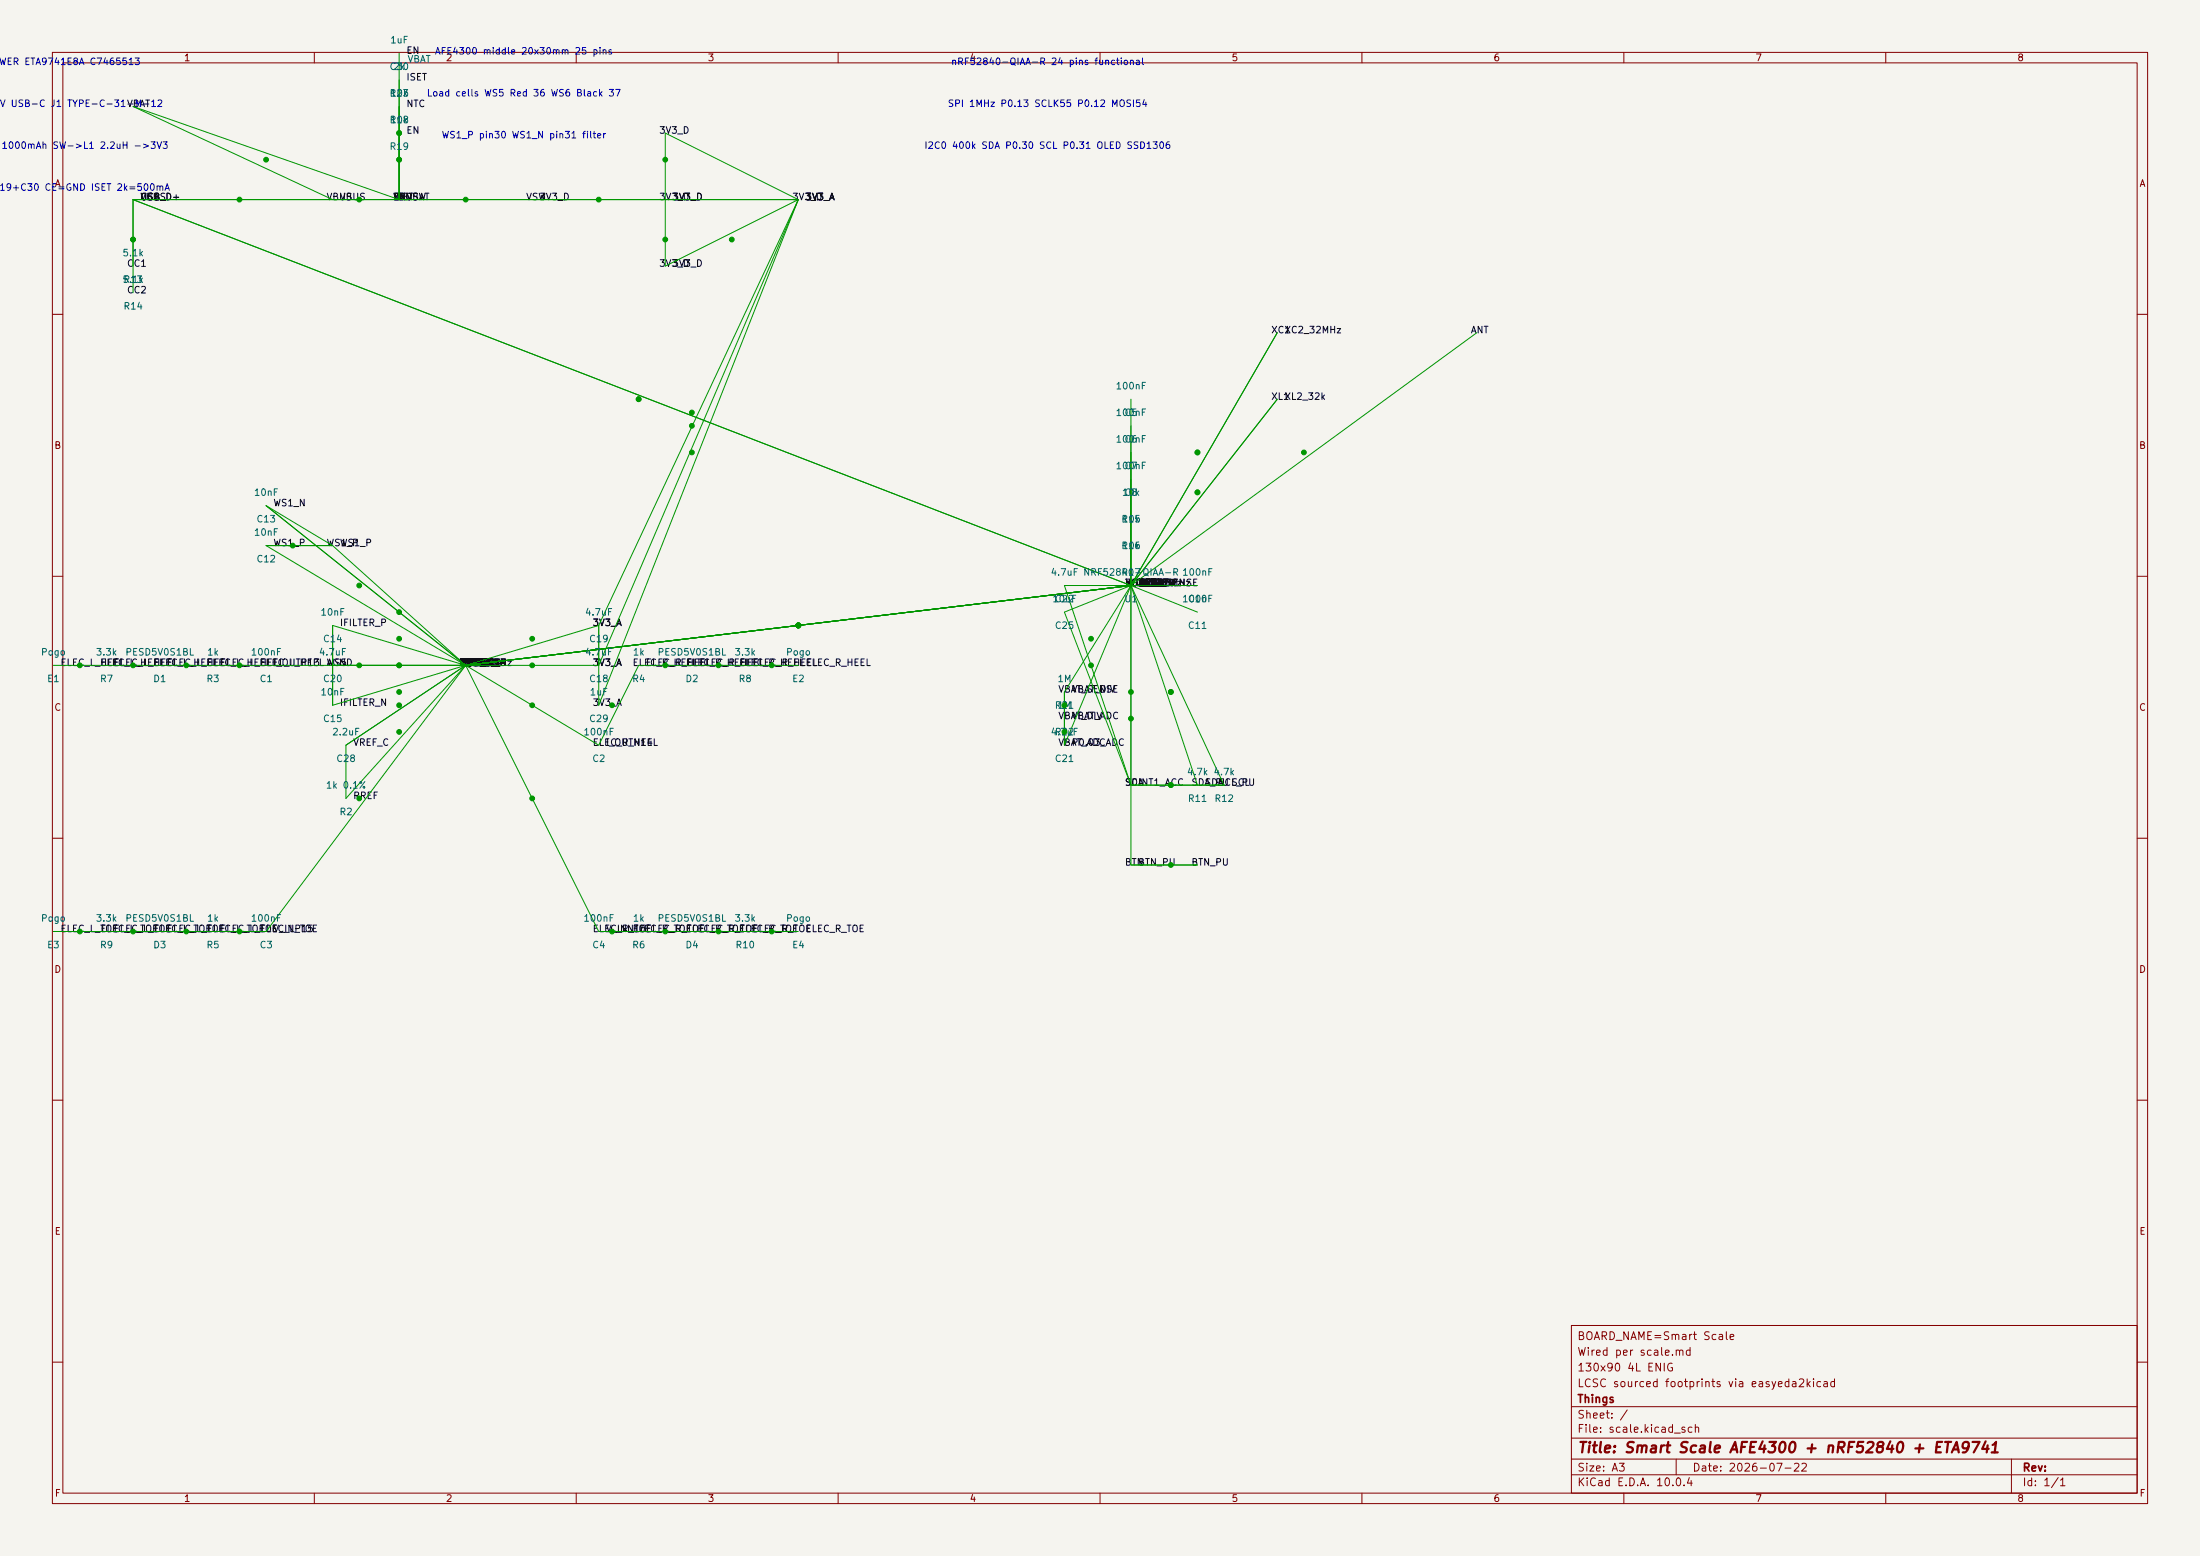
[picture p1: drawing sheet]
<svg xmlns="http://www.w3.org/2000/svg" width="420mm" height="297mm" viewBox="0 0 420 297" stroke-linecap="round" stroke-linejoin="round" font-family="sans-serif">
<path d="M0 0h420v297h-420z" fill="#f5f4ef" stroke="#f5f4ef" stroke-width=".19"/>
<g fill="none" stroke="#840000" stroke-width=".19">
<path d="M10 10h400v277h-400zM12 12h396v273h-396zM60 10v2M110 10v2M160 10v2M210 10v2M260 10v2M310 10v2M360 10v2M10 60h2M408 60h2M10 110h2"/>
<path d="M408 110h2M10 160h2M408 160h2M10 210h2M408 210h2M300 253h108v32h-108zM10 260h2M300 278.5h108M300 274.5h108M300 268.5h108M320 278.5v3M384 278.5v6.5"/>
<path d="M408 260h2M60 285v2M110 285v2M160 285v2M210 285v2M260 285v2M300 281.5h108M310 285v2M360 285v2"/>
</g>
<g fill="none" stroke="#009600" stroke-width=".19">
<path d="M76.2 10.2v27.9l-50.8-17.8 38.1 17.8M25.4 38.1h127M25.4 38.1l190.5 73.7M25.4 38.1v17.8M127 25.4l25.4 12.7-25.4 12.7zM152.4 38.1l-38.1 88.9h-104.1M152.4 38.1l-38.1 96.5v-15.2M152.4 38.1l-38.1 81.3M215.9 76.2v88.9h12.7M243.8 76.2l-27.9 35.6M243.8 63.5l-27.9 48.3M281.9 63.5l-66 48.3"/>
<path d="M63.5 119.4l25.4 7.6-25.4 7.6zM63.5 104.1h-12.7l38.1 22.9M63.5 104.1l25.4 22.9M63.5 104.1l-12.7-7.6 38.1 30.5M114.3 119.4l-25.4 7.6M215.9 111.8l-12.7 5 12.7 33.1M215.9 111.8l-12.7 30.4v-10.1zM215.9 111.8l12.7 38.1M215.9 111.8l12.7 5M215.9 111.8l17.8 38.1h-17.8M215.9 111.8l-127 15.2M228.6 111.8h-25.4l12.7 38.1"/>
<path d="M88.9 127l-38.1 50.8h-40.6M88.9 127l25.4 50.8h38.1M88.9 127l25.4 15.2 7.6-15.2h30.5M66 142.2l22.9-15.2-22.9 25.4z"/>
</g>
<g fill="#009600" stroke="#009600" stroke-width=".19">
<circle cx="25.4" cy="45.7" r=".46"/>
<circle cx="45.7" cy="38.1" r=".46"/>
<circle cx="50.8" cy="30.5" r=".46"/>
<circle cx="152.4" cy="119.4" r=".46"/>
<circle cx="114.3" cy="38.1" r=".46"/>
<circle cx="127" cy="45.7" r=".46"/>
<circle cx="127" cy="30.5" r=".46"/>
<circle cx="88.9" cy="38.1" r=".46"/>
<circle cx="139.7" cy="45.7" r=".46"/>
<circle cx="76.2" cy="132.1" r=".46"/>
<circle cx="68.6" cy="111.8" r=".46"/>
<circle cx="76.2" cy="116.8" r=".46"/>
<circle cx="55.9" cy="104.1" r=".46"/>
<circle cx="76.2" cy="127" r=".46"/>
<circle cx="76.2" cy="121.9" r=".46"/>
<circle cx="68.6" cy="152.4" r=".46"/>
<circle cx="76.2" cy="134.6" r=".46"/>
<circle cx="45.7" cy="177.8" r=".46"/>
<circle cx="15.2" cy="127" r=".46"/>
<circle cx="35.6" cy="127" r=".46"/>
<circle cx="45.7" cy="127" r=".46"/>
<circle cx="35.6" cy="177.8" r=".46"/>
<circle cx="25.4" cy="127" r=".46"/>
<circle cx="15.2" cy="177.8" r=".46"/>
<circle cx="25.4" cy="177.8" r=".46"/>
<circle cx="132.1" cy="78.7" r=".46"/>
<circle cx="132.1" cy="81.3" r=".46"/>
<circle cx="137.2" cy="127" r=".46"/>
<circle cx="147.3" cy="127" r=".46"/>
<circle cx="121.9" cy="76.2" r=".46"/>
<circle cx="132.1" cy="86.4" r=".46"/>
<circle cx="116.8" cy="134.6" r=".46"/>
<circle cx="127" cy="127" r=".46"/>
<circle cx="101.6" cy="127" r=".46"/>
<circle cx="101.6" cy="121.9" r=".46"/>
<circle cx="76.2" cy="30.5" r=".46"/>
<circle cx="76.2" cy="25.4" r=".46"/>
<circle cx="68.6" cy="38.1" r=".46"/>
<circle cx="203.2" cy="134.6" r=".46"/>
<circle cx="215.9" cy="132.1" r=".46"/>
<circle cx="223.5" cy="132.1" r=".46"/>
<circle cx="203.2" cy="139.7" r=".46"/>
<circle cx="76.2" cy="139.7" r=".46"/>
<circle cx="68.6" cy="127" r=".46"/>
<circle cx="208.3" cy="121.9" r=".46"/>
<circle cx="208.3" cy="127" r=".46"/>
<circle cx="127" cy="177.8" r=".46"/>
<circle cx="101.6" cy="152.4" r=".46"/>
<circle cx="116.8" cy="177.8" r=".46"/>
<circle cx="147.3" cy="177.8" r=".46"/>
<circle cx="137.2" cy="177.8" r=".46"/>
<circle cx="101.6" cy="134.6" r=".46"/>
<circle cx="228.6" cy="86.4" r=".46"/>
<circle cx="248.9" cy="86.4" r=".46"/>
<circle cx="228.6" cy="94" r=".46"/>
<circle cx="223.5" cy="149.9" r=".46"/>
<circle cx="215.9" cy="137.2" r=".46"/>
<circle cx="223.5" cy="165.1" r=".46"/>
</g>
<text font-size="2" fill="#840000" x="301" y="277.8">Title: Smart Scale AFE4300 + nRF52840 + ETA9741</text>
<g font-size="1.5" fill="#840000">
<text x="301" y="256.1">BOARD_NAME=Smart Scale</text>
<text x="301" y="262.1">130x90 4L ENIG</text>
<text x="301" y="259.1">Wired per scale.md</text>
<text x="301" y="268.1">Things</text>
<text x="301" y="265.1">LCSC sourced footprints via easyeda2kicad</text>
<text x="301" y="273.8">File: scale.kicad_sch</text>
<text x="301" y="271.1">Sheet: /</text>
<text x="301" y="281.2">Size: A3</text>
<text x="323" y="281.2">Date: 2026-07-22</text>
<text x="386" y="281.2">Rev:</text>
<text x="301" y="284">KiCad E.D.A. 10.0.4</text>
<text x="386" y="284">Id: 1/1</text>
</g>
<g font-size="1.3" fill="#840000">
<text x="35" y="12">1</text>
<text x="85" y="12">2</text>
<text x="135" y="12">3</text>
<text x="185" y="12">4</text>
<text x="235" y="12">5</text>
<text x="285" y="12">6</text>
<text x="335" y="12">7</text>
<text x="385" y="12">8</text>
<text x="10.3" y="36">A</text>
<text x="408.3" y="36">A</text>
<text x="10.3" y="86">B</text>
<text x="408.2" y="86">B</text>
<text x="10.3" y="136">C</text>
<text x="408.2" y="136">C</text>
<text x="10.3" y="186">D</text>
<text x="408.2" y="186">D</text>
<text x="10.3" y="236">E</text>
<text x="408.3" y="236">E</text>
<text x="10.3" y="286">F</text>
<text x="35" y="287">1</text>
<text x="85" y="287">2</text>
<text x="135" y="287">3</text>
<text x="185" y="287">4</text>
<text x="235" y="287">5</text>
<text x="285" y="287">6</text>
<text x="335" y="287">7</text>
<text x="385" y="287">8</text>
<text x="408.3" y="286">F</text>
</g>
<g font-size="1.3" fill="#006464">
<text x="74.4" y="8.6">1uF</text>
<text x="74.3" y="13.7">C30</text>
<text x="75" y="13.7">2k</text>
<text x="77.7" y="12.2">VBAT</text>
<text x="74.3" y="23.8">R18</text>
<text x="74.3" y="18.8">R23</text>
<text x="74.4" y="23.8">10k</text>
<text x="74.4" y="18.8">10k</text>
<text x="74.3" y="28.9">R19</text>
<text x="23.3" y="49.2">5.1k</text>
<text x="23.3" y="54.3">5.1k</text>
<text x="23.5" y="54.3">R13</text>
<text x="23.5" y="59.4">R14</text>
<text x="212.9" y="74.6">100nF</text>
<text x="212.9" y="79.7">100nF</text>
<text x="214.6" y="79.7">C5</text>
<text x="212.9" y="89.9">100nF</text>
<text x="212.9" y="84.8">100nF</text>
<text x="214.6" y="89.9">C7</text>
<text x="214.6" y="84.8">C6</text>
<text x="48.4" y="95">10nF</text>
<text x="214.1" y="95">10k</text>
<text x="214.6" y="95">C8</text>
<text x="48.9" y="100">C13</text>
<text x="214" y="100">R15</text>
<text x="214.1" y="100">10k</text>
<text x="48.4" y="102.6">10nF</text>
<text x="48.9" y="107.7">C12</text>
<text x="214" y="105.1">R16</text>
<text x="214.1" y="105.1">10k</text>
<text x="200.5" y="110.2">4.7uF NRF52840-QIAA-R 100nF</text>
<text x="214" y="110.2">R17</text>
<text x="61.1" y="117.8">10nF</text>
<text x="111.6" y="117.8">4.7uF</text>
<text x="200.8" y="115.3">10uF</text>
<text x="201.3" y="115.3">C22</text>
<text x="214.5" y="115.3">U1</text>
<text x="225.6" y="115.3">100nF</text>
<text x="226.7" y="115.3">C10</text>
<text x="7.7" y="125.4">Pogo</text>
<text x="18.2" y="125.4">3.3k</text>
<text x="23.8" y="125.4">PESD5V0S1BL</text>
<text x="39.4" y="125.4">1k</text>
<text x="47.8" y="125.4">100nF</text>
<text x="60.8" y="125.4">4.7uF</text>
<text x="61.6" y="122.9">C14</text>
<text x="111.6" y="125.4">4.7uF</text>
<text x="112.4" y="122.9">C19</text>
<text x="120.7" y="125.4">1k</text>
<text x="125.4" y="125.4">PESD5V0S1BL</text>
<text x="140.1" y="125.4">3.3k</text>
<text x="149.9" y="125.4">Pogo</text>
<text x="201.3" y="120.4">C25</text>
<text x="226.7" y="120.4">C11</text>
<text x="8.9" y="130.5">E1</text>
<text x="19" y="130.5">R7</text>
<text x="29.1" y="130.5">D1</text>
<text x="39.3" y="130.5">R3</text>
<text x="49.5" y="130.5">C1</text>
<text x="61.6" y="130.5">C20</text>
<text x="112.4" y="130.5">C18</text>
<text x="120.6" y="130.5">R4</text>
<text x="130.7" y="130.5">D2</text>
<text x="140.9" y="130.5">R8</text>
<text x="151.1" y="130.5">E2</text>
<text x="201.8" y="130.5">1M</text>
<text x="61.1" y="133.1">10nF</text>
<text x="112.5" y="133.1">1uF</text>
<text x="201.3" y="135.6">R21</text>
<text x="201.8" y="135.6">1M</text>
<text x="61.6" y="138.1">C15</text>
<text x="63.3" y="140.7">2.2uF</text>
<text x="111.3" y="140.7">100nF</text>
<text x="112.4" y="138.1">C29</text>
<text x="200.5" y="140.7">4.7uF</text>
<text x="201.3" y="140.7">R22</text>
<text x="64.1" y="145.8">C28</text>
<text x="113" y="145.8">C2</text>
<text x="201.3" y="145.8">C21</text>
<text x="226.5" y="148.3">4.7k 4.7k</text>
<text x="62.1" y="150.8">1k 0.1%</text>
<text x="64.7" y="155.9">R2</text>
<text x="226.7" y="153.4">R11</text>
<text x="231.7" y="153.4">R12</text>
<text x="7.7" y="176.2">Pogo</text>
<text x="18.2" y="176.2">3.3k</text>
<text x="23.8" y="176.2">PESD5V0S1BL</text>
<text x="39.4" y="176.2">1k</text>
<text x="47.8" y="176.2">100nF</text>
<text x="111.3" y="176.2">100nF</text>
<text x="120.7" y="176.2">1k</text>
<text x="125.4" y="176.2">PESD5V0S1BL</text>
<text x="140.1" y="176.2">3.3k</text>
<text x="149.9" y="176.2">Pogo</text>
<text x="8.9" y="181.3">E3</text>
<text x="19" y="181.3">R9</text>
<text x="29.1" y="181.3">D3</text>
<text x="39.3" y="181.3">R5</text>
<text x="49.5" y="181.3">C3</text>
<text x="113" y="181.3">C4</text>
<text x="120.6" y="181.3">R6</text>
<text x="130.7" y="181.3">D4</text>
<text x="140.3" y="181.3">R10</text>
<text x="151.1" y="181.3">E4</text>
</g>
<g font-size="1.3" fill="#0f0f0f">
<text x="77.5" y="10.6">EN</text>
<text x="77.5" y="15.7">ISET</text>
<text x="24.1" y="20.8">VBAT</text>
<text x="77.5" y="20.8">NTC</text>
<text x="77.5" y="25.8">EN</text>
<text x="125.7" y="25.8">3V3_D</text>
<text x="26.7" y="38.5">USB_D+</text>
<text x="26.7" y="38.5">VBUS</text>
<text x="26.7" y="38.5">CC1</text>
<text x="26.7" y="38.5">USB_D-</text>
<text x="26.7" y="38.5">CC2</text>
<text x="62.2" y="38.5">VBUS</text>
<text x="64.8" y="38.5">VBUS</text>
<text x="74.9" y="38.5">VBUS</text>
<text x="74.9" y="38.5">ISET</text>
<text x="74.9" y="38.5">ENVBAT</text>
<text x="74.9" y="38.5">NTC</text>
<text x="77.5" y="38.5">VSW</text>
<text x="100.3" y="38.5">VSW</text>
<text x="102.9" y="38.5">3V3_D</text>
<text x="125.7" y="38.5">3V3_D</text>
<text x="128.3" y="38.5">3V3_D</text>
<text x="151.1" y="38.5">3V3_D</text>
<text x="153.7" y="38.5">3V3_A</text>
<text x="24.1" y="51.2">CC1</text>
<text x="125.7" y="51.2">3V3_D</text>
<text x="24.1" y="56.3">CC2</text>
<text x="242.6" y="63.9">XC1</text>
<text x="245.1" y="63.9">XC2_32MHz</text>
<text x="280.7" y="63.9">ANT</text>
<text x="242.6" y="76.6">XL1</text>
<text x="245.1" y="76.6">XL2_32k</text>
<text x="52.1" y="97">WS1_N</text>
<text x="52.1" y="104.6">WS1_P</text>
<text x="62.2" y="104.6">WS1_P</text>
<text x="64.8" y="104.6">WS1_P</text>
<text x="214.6" y="112.2">XL2_32k</text>
<text x="214.6" y="112.2">XC2_32MHz</text>
<text x="214.6" y="112.2">P0.03_ADC</text>
<text x="214.6" y="112.2">USB_D-</text>
<text x="214.6" y="112.2">USB_D+</text>
<text x="214.6" y="112.2">INT1_ACC</text>
<text x="217.2" y="112.2">RESET</text>
<text x="217.2" y="112.2">MISO</text>
<text x="217.2" y="112.2">CS</text>
<text x="217.2" y="112.2">DRDY</text>
<text x="217.2" y="112.2">XL1</text>
<text x="217.2" y="112.2">MOSI</text>
<text x="217.2" y="112.2">VBAT_SENSE</text>
<text x="217.2" y="112.2">ANT</text>
<text x="217.2" y="112.2">BTN</text>
<text x="217.2" y="112.2">XC1</text>
<text x="217.2" y="112.2">MCO_8MHz</text>
<text x="217.2" y="112.2">SCL_PU</text>
<text x="217.2" y="112.2">SCLK</text>
<text x="218.4" y="112.2">DA</text>
<text x="64.8" y="119.8">IFILTER_P</text>
<text x="113" y="119.8">3V3_A</text>
<text x="11.4" y="127.4">ELEC_L_HEEL</text>
<text x="21.6" y="127.4">ELEC_L_HEEL</text>
<text x="29.2" y="127.4">ELEC_L_HEEL ELEC_L_HEEL</text>
<text x="39.4" y="127.4">ELEC_L_HEEL I_OUTP13</text>
<text x="49.5" y="127.4">ELEC_L_HEEL WS5</text>
<text x="62.2" y="127.4">AGND</text>
<text x="87.6" y="127.4">I_OUTP13</text>
<text x="87.6" y="127.4">IFILTER_P</text>
<text x="87.6" y="127.4">IFILTER_N</text>
<text x="87.6" y="127.4">V_INN16</text>
<text x="87.6" y="127.4">I_OUTN14</text>
<text x="87.6" y="127.4">MCO_8MHz</text>
<text x="87.6" y="127.4">V_INP15</text>
<text x="87.6" y="127.4">VREF_C</text>
<text x="87.6" y="127.4">WS1_N</text>
<text x="87.6" y="127.4">MISO</text>
<text x="87.6" y="127.4">RREF</text>
<text x="87.6" y="127.4">CSAGND</text>
<text x="87.6" y="127.4">RESET</text>
<text x="87.6" y="127.4">DRDY</text>
<text x="87.6" y="127.4">WS1_P</text>
<text x="87.6" y="127.4">MOSI</text>
<text x="87.6" y="127.4">SCLK</text>
<text x="90.2" y="127.4">3V3_A</text>
<text x="90.2" y="127.4">WS5</text>
<text x="113" y="127.4">3V3_A</text>
<text x="120.6" y="127.4">ELEC_R_HEELELEC_R_HEEL</text>
<text x="130.8" y="127.4">ELEC_R_HEEL</text>
<text x="141" y="127.4">ELEC_R_HEELELEC_R_HEEL</text>
<text x="64.8" y="135.1">IFILTER_N</text>
<text x="113" y="135.1">3V3_A</text>
<text x="201.9" y="132.5">VBAT_SENSE</text>
<text x="201.9" y="137.6">VBAT_DIV</text>
<text x="204.5" y="132.5">VBAT_DIV</text>
<text x="204.5" y="137.6">VBAT_ADC</text>
<text x="67.3" y="142.7">VREF_C</text>
<text x="113" y="142.7">ELEC_R_HEEL</text>
<text x="115.6" y="142.7">I_OUTN14</text>
<text x="201.9" y="142.7">VBAT_ADC</text>
<text x="204.5" y="142.7">P0.03_ADC</text>
<text x="67.3" y="152.8">RREF</text>
<text x="214.6" y="150.3">SDA</text>
<text x="215.8" y="150.3">CL</text>
<text x="217.2" y="150.3">INT1_ACC</text>
<text x="227.3" y="150.3">SDA_PU SCL</text>
<text x="229.9" y="150.3">SDA</text>
<text x="232.4" y="150.3">SCL_PU</text>
<text x="214.6" y="165.5">BTN</text>
<text x="217.2" y="165.5">BTN_PU</text>
<text x="227.3" y="165.5">BTN_PU</text>
<text x="11.4" y="178.2">ELEC_L_TOE</text>
<text x="19" y="178.2">ELEC_L_TOE</text>
<text x="31.7" y="178.2">ELEC_L_TOE</text>
<text x="41.9" y="178.2">ELEC_L_TOE</text>
<text x="49.5" y="178.2">ELEC_L_TOE</text>
<text x="52.1" y="178.2">V_INP15</text>
<text x="113" y="178.2">ELEC_R_TOE</text>
<text x="115.6" y="178.2">V_INN16ELEC_R_TOE</text>
<text x="133.3" y="178.2">ELEC_R_TOE</text>
<text x="141" y="178.2">ELEC_R_TOE</text>
<text x="153.7" y="178.2">ELEC_R_TOE</text>
</g>
<g font-size="1.3" fill="#0000c2">
<text x="82.9" y="10.7">AFE4300 middle 20x30mm 25 pins</text>
<text x="-.3" y="12.7">WER ETA9741E8A C7465513</text>
<text x="181.5" y="12.7">nRF52840-QIAA-R 24 pins functional</text>
<text x="-.1" y="20.7">V USB-C J1</text>
<text x="12.7" y="20.7">TYPE-C-31-M-12</text>
<text x="81.4" y="18.7">Load cells WS5 Red 36 WS6 Black 37</text>
<text x="180.8" y="20.7">SPI 1MHz P0.13 SCLK55 P0.12 MOSI54</text>
<text x=".2" y="28.7">1000mAh SW-&gt;L1 2.2uH -&gt;3V3</text>
<text x="84.2" y="26.7">WS1_P pin30 WS1_N pin31 filter</text>
<text x="176.3" y="28.7">I2C0 400k SDA P0.30 SCL P0.31 OLED SSD1306</text>
<text x="-.3" y="36.7">19+C30 CE=GND ISET 2k=500mA</text>
</g>
</svg>
